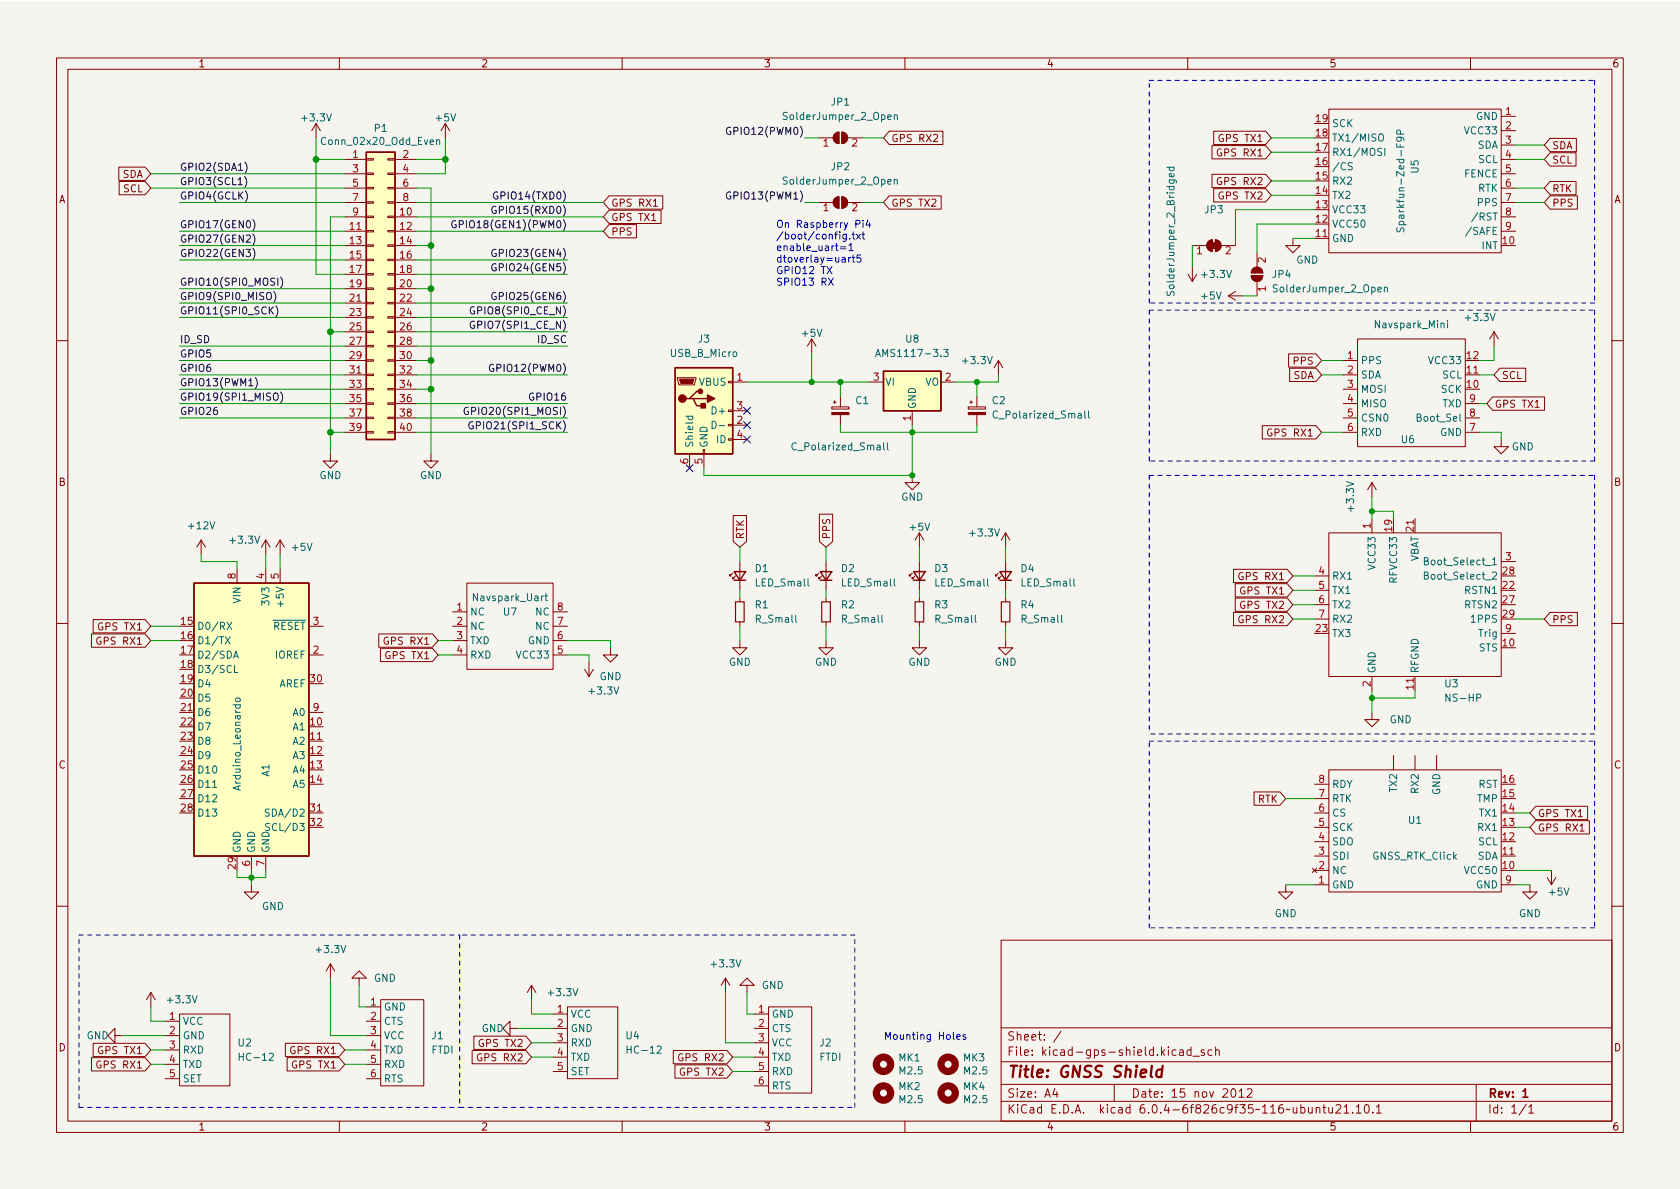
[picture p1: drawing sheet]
<svg xmlns="http://www.w3.org/2000/svg" width="297mm" height="210mm" viewBox="0 0 297 210" stroke-linecap="round" stroke-linejoin="round" font-family="sans-serif">
<path d="M0 .2h297v210.1h-297z" fill="#f5f4ef" stroke="#f5f4ef" stroke-width=".18"/>
<g fill="none" stroke="#840000" stroke-width=".18">
<path d="M10 10.2h277v190.1h-277zM12 12.2h273v186.1h-273zM60 10.2v2M110 10.2v2M160 10.2v2M210 10.2v2M234.9 19.3h30.5v25.4h-30.5zM260 10.2v2M21 29.6h4.7l1 1.1-1 1.2h-4.7zM21.1 32.1h4.6l1 1.2-1 1.1h-4.6zM55.9 21.8l-.8 1.3M55.9 21.8v2.6"/>
<path d="M55.9 21.8l.7 1.3M61 28.2h3.8M61 38.3h3.8M61 30.7h3.8M61 33.3h3.8M61 35.8h3.8M64.8 38.2h1.2v.3h-1.2zM64.8 35.7h1.2v.2h-1.2zM64.8 33.1h1.2v.3h-1.2zM64.8 30.6h1.2v.3h-1.2zM64.8 28.1h1.2v.2h-1.2zM68.6 38.2h1.2v.3h-1.2z"/>
<path d="M68.6 35.7h1.2v.2h-1.2zM68.6 33.1h1.2v.3h-1.2zM68.6 30.6h1.2v.3h-1.2zM68.6 28.1h1.2v.2h-1.2zM69.8 28.2h3.9M69.8 38.3h3.9M69.8 30.7h3.9M69.8 33.3h3.9M69.8 35.8h3.9M78.7 21.8l-.7 1.3M78.7 21.8v2.6M78.7 21.8l.8 1.3"/>
<path d="M107.7 37.2h9.2v2.3h-9.2l-1-1.2zM107.7 39.7h4.8v2.4h-4.8l-1-1.2zM107.7 34.6h9.5v2.4h-9.5l-1-1.2zM115.2 39h.8M115.5 36.5h.8M144.8 35.8h2.5M144.8 24.4h2.5M147.6 23.7l.7-.3v2a1.02 1.02 0 0 1-.9-.6 1.02 1.02 0 0 1 .2-1.1zM147.6 35.1l.7-.3v2a1.02 1.02 0 0 1-.9-.6 1.02 1.02 0 0 1 .2-1.1zM148.8 23.4a1.02 1.02 0 0 1 1.1 1 1.02 1.02 0 0 1-1.1 1zM148.8 34.8a1.02 1.02 0 0 1 1.1 1 1.02 1.02 0 0 1-1.1 1zM149.9 35.8h2.5"/>
<path d="M149.9 24.4h2.5M157.2 23.2h9.5v2.4h-9.5l-1-1.2zM157.2 34.6h9.2v2.4h-9.2l-1-1.2zM165.1 23.9l.4-.1 .3 .3-.8 .9h.8M214.3 25.7h9.5l1 1.2-1 1.2h-9.5zM214.3 30.8h9.5l1 1.2-1 1.2h-9.5zM214.6 23.2h9.2l1 1.2-1 1.2h-9.2zM214.6 33.4h9.2l1 1.1-1 1.2h-9.2zM215.9 26.4a.59 .59 0 0 0-.7 .5 .59 .59 0 0 0 .7 .6l.1-.5h-.2M215.9 31.5a.59 .59 0 0 0-.7 .5 .59 .59 0 0 0 .7 .6l.1-.5h-.2M265.4 28.2h2.6M265.4 38.3h2.6"/>
<path d="M265.4 30.7h2.6M265.4 33.3h2.6M265.4 35.8h2.6M265.4 20.6h2.6M265.4 23.1h2.6M265.4 25.6h2.6M274.1 34.6h4.8v2.4h-4.8l-1.1-1.2zM274.1 24.5h4.6v2.3h-4.6l-1.1-1.2zM274.1 32.1h4.6v2.3h-4.6l-1.1-1.1zM274.1 27h4.6v2.4h-4.6l-1.1-1.2zM61 40.9h3.8M61 43.4h3.8"/>
<path d="M61 46h3.8M61 48.5h3.8M61 51h3.8M61 53.6h3.8M61 56.1h3.8M61 58.7h3.8M64.8 58.5h1.2v.3h-1.2zM64.8 56h1.2v.3h-1.2zM64.8 53.5h1.2v.2h-1.2zM64.8 50.9h1.2v.3h-1.2zM64.8 48.4h1.2v.2h-1.2zM64.8 45.8h1.2v.3h-1.2z"/>
<path d="M64.8 43.3h1.2v.3h-1.2zM64.8 40.8h1.2v.2h-1.2zM68.6 58.5h1.2v.3h-1.2zM68.6 56h1.2v.3h-1.2zM68.6 53.5h1.2v.2h-1.2zM68.6 50.9h1.2v.3h-1.2zM68.6 48.4h1.2v.2h-1.2zM68.6 45.8h1.2v.3h-1.2zM68.6 43.3h1.2v.3h-1.2zM68.6 40.8h1.2v.2h-1.2zM69.8 40.9h3.9M69.8 43.4h3.9"/>
<path d="M69.8 46h3.9M69.8 48.5h3.9M69.8 51h3.9M69.8 53.6h3.9M69.8 56.1h3.9M69.8 58.7h3.9M143.5 59.9l-.8 1.3M143.5 59.9v2.6M143.5 59.9l.8 1.3M210.1 48.5l.7 1.3M210.8 43.4h2.6M210.8 47.2v2.6"/>
<path d="M211.6 48.5l-.8 1.3M213.7 42.7l.7-.3v2a1.02 1.02 0 0 1-1-.6 1.02 1.02 0 0 1 .3-1.1zM214.9 42.4a1.02 1.02 0 0 1 1 1 1.02 1.02 0 0 1-1 1zM215.9 43.4h2.5M217.2 52.3l1.2 .8M217.2 52.3h2.5M218.4 51.6l-1.2 .7M221.2 48.8h2.1a1.02 1.02 0 0 1-1.1 1 1.02 1.02 0 0 1-1-1zM221.5 47.5a1.02 1.02 0 0 1 1.1-.2 1.02 1.02 0 0 1 .7 1h-2.1zM222.2 44.7v2.5M222.2 49.8v2.5M228.6 42.2v1.2h1.3l-1.3 1.3-1.3-1.3h1.3"/>
<path d="M232.4 42.2h2.5M240 59.9h19.1v19.1h-19.1zM264.2 58.7l-.8 1.2M264.2 58.7v2.5M264.2 58.7l.7 1.2M265.4 40.9h2.6M10 60.2h2M61 61.2h3.8M61 63.7h3.8M61 66.3h3.8M61 68.8h3.8M61 71.4h3.8"/>
<path d="M61 73.9h3.8M61 76.4h3.8M64.8 76.3h1.2v.3h-1.2zM64.8 73.8h1.2v.2h-1.2zM64.8 71.2h1.2v.3h-1.2zM64.8 68.7h1.2v.3h-1.2zM64.8 66.2h1.2v.2h-1.2zM64.8 63.6h1.2v.3h-1.2zM64.8 61.1h1.2v.2h-1.2zM68.6 76.3h1.2v.3h-1.2zM68.6 73.8h1.2v.2h-1.2zM68.6 71.2h1.2v.3h-1.2z"/>
<path d="M68.6 68.7h1.2v.3h-1.2zM68.6 66.2h1.2v.2h-1.2zM68.6 63.6h1.2v.3h-1.2zM68.6 61.1h1.2v.2h-1.2zM69.8 61.2h3.9M69.8 63.7h3.9M69.8 66.3h3.9M69.8 68.8h3.9M69.8 71.4h3.9M69.8 73.9h3.9M69.8 76.4h3.9M119.8 66.8h3.3v.3l-.3 1h-2.8z"/>
<path d="M124.3 79.5h.3v.8h-.3zM128.8 77.6h.7v.2h-.7zM128.8 75.1h.7v.2h-.7zM128.8 72.5h.7v.3h-.7zM128.8 67.4h.7v.3h-.7zM129.5 67.6h2.6M129.5 75.2h2.6M129.5 72.6h2.6M129.5 77.7h2.6M147.1 72h3v.3h-3zM147.3 71.1h.5M147.6 70.9v.5"/>
<path d="M148.6 70.1v1.9M148.6 73.3v1.9M153.7 67.6h2.5M161.3 72.6v2.6M166.4 67.6h2.5M171.2 72h3v.3h-3zM171.4 71.1h.6M171.7 70.9v.5M172.7 70.1v1.9M172.7 73.3v1.9M176.5 63.7l-.7 1.3M176.5 63.7v2.6"/>
<path d="M176.5 63.7l.8 1.3M223.2 75.3h9.5l1 1.1-1 1.2h-9.5zM224.8 75.9a.59 .59 0 0 0-.7 .6 .59 .59 0 0 0 .7 .6l.1-.5h-.2M227.8 62.6h4.9l1 1.1-1 1.2h-4.9zM228 65.1h4.7l1 1.2-1 1.2h-4.7zM237.5 63.7h2.5M237.5 66.3h2.5M237.5 68.8h2.5M237.5 71.4h2.5M237.5 73.9h2.5M237.5 76.4h2.5M259.1 66.3h2.5"/>
<path d="M259.1 71.4h2.5M259.1 73.9h2.5M259.1 76.4h2.5M263.9 70.2h9.2v2.3h-9.2l-1-1.1zM265.2 65.1h4.6v2.4h-4.6l-1-1.2zM265.4 77.7v1.3h1.3l-1.3 1.3-1.2-1.3h1.2M271.4 72h.8M285 60.2h2M35.6 95.5l-.8 1.3M35.6 95.5v2.5M35.6 95.5l.7 1.3M47 95.5l-.8 1.3"/>
<path d="M47 95.5v2.5M47 95.5l.8 1.3M49.5 95.5l-.7 1.3M49.5 95.5v2.5M49.5 95.5l.8 1.3M58.4 80.3v1.2h1.3l-1.3 1.3-1.3-1.3h1.3M76.2 80.3v1.2h1.3l-1.3 1.3-1.3-1.3h1.3M121.9 80.3v2.5M124.5 80.3v2.5M129.6 91.2h2.4v4.6l-1.2 1-1.2-1zM130.8 99.3v5.1M144.9 90.9h2.3v4.9l-1.2 1-1.1-1z"/>
<path d="M146 99.3v5.1M161.3 84.1v1.2h1.3l-1.3 1.3-1.3-1.3h1.3M162.6 94.2v2.6M162.6 99.3v5.1M162.6 94.2l-.8 1.3M162.6 94.2l.7 1.3M177.8 94.2l-.8 1.3M177.8 94.2v2.6M177.8 99.3v5.1M177.8 94.2l.8 1.3M234.9 94.2h30.5v25.4h-30.5zM242.6 85.3l-.8 1.3"/>
<path d="M242.6 85.3v2.6M242.6 91.7v2.5M242.6 85.3l.7 1.3M250.2 91.7v2.5M265.4 99.3h2.6M10 110.2h2M16.2 112.1h9.5l1 1.2-1 1.2h-9.5zM16.5 109.6h9.2l1 1.1-1 1.2h-9.2zM17.8 112.7a.59 .59 0 0 0-.7 .6 .59 .59 0 0 0 .7 .6l.1-.5h-.3M41.9 100.6v2.5M47 100.6v2.5M49.5 100.6v2.5"/>
<path d="M54.6 115.8h2.5M54.6 110.7h2.5M67 112.1h9.5l1 1.2-1 1.2h-9.5zM67.3 114.6h9.2l1 1.2-1 1.2h-9.2zM68.6 112.7a.59 .59 0 0 0-.7 .6 .59 .59 0 0 0 .7 .6l.1-.5h-.3M80 115.8h2.5M80 110.7h2.5M80 108.2h2.5M80 113.3h2.5M82.5 103.1h15.3v15.3h-15.3zM97.8 115.8h2.5M97.8 110.7h2.5"/>
<path d="M97.8 108.2h2.5M97.8 113.3h2.5M103.4 118.4l.7 1.2M104.1 117.1v2.5M104.9 118.4l-.8 1.2M107.9 114.5v1.3h1.3l-1.3 1.3-1.2-1.3h1.2M129.5 101.3l-.5 .5v-.2v.2h.3M130 101.8l-.5 .6v-.3v.3h.3M130.8 113.3v1.2h1.3l-1.3 1.3-1.3-1.3h1.3M130.8 105.7v.7M130.8 110v.7M144.8 101.3l-.5 .5v-.2v.2h.2"/>
<path d="M145.3 101.8l-.5 .6v-.3v.3h.2M146 113.3v1.2h1.3l-1.3 1.3-1.2-1.3h1.2M146 105.7v.7M146 110v.7M161.3 101.3l-.5 .5v-.2v.2h.2M161.8 101.8l-.5 .6v-.3v.3h.2M162.6 113.3v1.2h1.2l-1.2 1.3-1.3-1.3h1.3M162.6 105.7v.7M162.6 110v.7M176.5 101.3l-.5 .5v-.2v.2h.3M177 101.8l-.5 .6v-.3v.3h.3M177.8 113.3v1.2h1.3l-1.3 1.3-1.3-1.3h1.3"/>
<path d="M177.8 105.7v.7M177.8 110v.7M218.1 100.7h9.5l1 1.1-1 1.2h-9.5zM218.1 108.3h9.5l1 1.2-1 1.1h-9.5zM218.4 103.2h9.2l1 1.2-1 1.2h-9.2zM218.4 105.8h9.2l1 1.1-1 1.2h-9.2zM219.8 101.3a.59 .59 0 0 0-.8 .6 .59 .59 0 0 0 .8 .6v-.5h-.2M219.8 108.9a.59 .59 0 0 0-.8 .6 .59 .59 0 0 0 .8 .6v-.5h-.2M232.4 101.8h2.5M232.4 104.4h2.5M232.4 106.9h2.5M232.4 109.5h2.5"/>
<path d="M242.6 119.6v2.6M250.2 119.6v2.6M265.4 112h2.6M274.1 108.3h4.8v2.3h-4.8l-1.1-1.1zM285 110.2h2M31.7 126h2.6M54.6 131.1h2.5M54.6 126h2.5M232.4 138.7h2.5M234.9 136.1h30.5v21.6h-30.5zM242.6 126v1.2h1.2l-1.2 1.3-1.3-1.3h1.3M246.4 133.6v2.5"/>
<path d="M250.2 133.6v2.5M254 133.6v2.5M44.4 156.5v1.2h1.3l-1.3 1.3-1.2-1.3h1.2M44.4 151.4v2.5M47 151.4v2.5M54.6 143.8h2.5M221.7 140h4.6l1 1.2-1 1.2h-4.6zM227.3 156.5v1.2h1.3l-1.3 1.3-1.2-1.3h1.2M232 153.5l.8 .8M232.4 156.5h2.5M232.4 151.4h2.5M232.4 153.9h2.5"/>
<path d="M232.4 148.8h2.5M232.4 146.3h2.5M232.4 143.8h2.5M232.4 141.2h2.5M232.8 153.5l-.8 .8M265.4 156.5h2.6M265.4 151.4h2.6M270.5 156.5v1.2h1.3l-1.3 1.3-1.3-1.3h1.3M271.5 145.1h9.5v2.4h-9.5l-1-1.2zM271.5 142.6h9.2v2.3h-9.2l-1-1.1zM273.6 155.2l.7 1.3M274.3 153.9v2.6"/>
<path d="M275.1 155.2l-.8 1.3M279.1 144.4h.7M279.4 147h.7M10 160.2h2M26.7 175.5l-.8 1.3M26.7 175.5v2.5M26.7 175.5l.7 1.3M31.7 179.3h8.9v12.7h-8.9zM58.4 170.4l-.7 1.3M58.4 170.4v2.6M58.4 170.4l.8 1.3M63.5 173h1.3l-1.3-1.3-1.3 1.3h1.3v1.2"/>
<path d="M64.8 178h2.5M67.3 176.8h7.6v15.2h-7.6zM94 174.2l-.8 1.3M94 174.2v2.6M94 174.2l.7 1.3M97.8 179.3h2.5M100.3 178h8.9v12.7h-8.9zM128.3 173l-.8 1.2M128.3 173v2.5M128.3 173l.7 1.2M132.1 174.2h1.2l-1.2-1.2-1.3 1.2h1.3v1.3M133.3 179.3h2.6"/>
<path d="M135.9 178h7.6v15.3h-7.6zM177 166.3h108v32h-108zM285 160.2h2M16.2 187h9.5l1 1.2-1 1.2h-9.5zM16.5 184.5h9.2l1 1.2-1 1.1h-9.2zM17.8 187.7a.59 .59 0 0 0-.7 .5 .59 .59 0 0 0 .7 .6l.1-.5h-.3M20.3 183.1v-1.2l-1.3 1.2 1.3 1.3v-1.3h1.3M29.2 180.6h2.5M29.2 183.1h2.5M29.2 185.7h2.5M29.2 188.2h2.5M29.2 190.7h2.5"/>
<path d="M50.5 184.5h9.4l1.1 1.2-1.1 1.1h-9.4zM50.8 187h9.1l1.1 1.2-1.1 1.2h-9.1zM52.1 185.1a.59 .59 0 0 0-.7 .6 .59 .59 0 0 0 .7 .6l.1-.5h-.3M60 198.3v2M64.8 180.6h2.5M64.8 183.1h2.5M64.8 185.7h2.5M64.8 188.2h2.5M64.8 190.7h2.5M83.5 185.8h9.5l1 1.1-1 1.2h-9.5zM83.8 183.2h9.2l1 1.2-1 1.2h-9.2zM85.1 186.4a.59 .59 0 0 0-.7 .6 .59 .59 0 0 0 .7 .5l.1-.4h-.2"/>
<path d="M90.2 181.9v-1.3l-1.3 1.3 1.3 1.2v-1.2h1.2M97.8 181.9h2.5M97.8 184.4h2.5M97.8 186.9h2.5M97.8 189.5h2.5M110 198.3v2M119 185.8h9.5l1 1.1-1 1.2h-9.5zM119.3 188.3h9.2l1 1.2-1 1.2h-9.2zM120.7 186.4a.59 .59 0 0 0-.7 .6 .59 .59 0 0 0 .7 .5l.1-.4h-.3M133.3 181.9h2.6M133.3 184.4h2.6M133.3 186.9h2.6"/>
<path d="M133.3 189.5h2.6M133.3 192h2.6M160 198.3v2M177 194.8h108M177 191.8h108M177 187.8h108M177 181.8h108M186.5 192.5l-.4 1h1M186.9 193v1M187.6 182.4l-1.3 1.9M197 191.8v3M208.6 185.7h.5l.1 .9"/>
<path d="M209.2 186l-.5 .1a.29 .29 0 0 0-.2 .2 .29 .29 0 0 0 .2 .3h.5M210 198.3v2M210.6 185.7l-.5-.1-.2 .3v.4l.1 .3h.6M210.6 185.1v1.5M210.9 186.8h1.2M212.9 185.7l-.3-.1-.2 .2v.3l.5 .1v.4h-.5M214.3 185.7l-.4-.1-.3 .3v.4l.1 .3h.6M214.9 185.8l.2-.2 .4 .1 .1 .9M214.9 185.1v1.5M217.8 192.7l.2-.2a.81 .81 0 0 1 .6 .7 .81 .81 0 0 1-.3 .8h-.2a.81 .81 0 0 1-.3-1.3zM219.1 193l.4-.5v1.5M219.1 194h.8"/>
<path d="M220.5 192.7l.6-.2 .2 .2 .1 .3-1 1h1M232.7 196l.2-.2 .4 .1 .1 .9M232.7 195.8v1M233.9 195.8h.5M234.1 195.3v1.3l.3 .2M234.9 195.8l.1 1h.4l.2-.1M235.6 195.8v1M236.2 195.5l.6-.2 .2 .2 .1 .3-1 1h1M237.6 195.8l.5-.5v1.5M237.6 196.8h.9M239.1 196.7v.1M239.8 195.8l.4-.5v1.5"/>
<path d="M239.8 196.8h.8M241.4 195.4l.2-.1a.81 .81 0 0 1 .6 .7 .81 .81 0 0 1-.3 .8h-.2a.81 .81 0 0 1-.6-.6 .81 .81 0 0 1 .3-.8zM242.7 196.7v.1M243.4 195.8l.4-.5v1.5M243.4 196.8h.8M260 198.3v2M261 191.8v6.5M269.9 195.3l-1.3 1.9M270.3 195.8l.4-.5v1.5M270.3 196.8h.9"/>
</g>
<path d="M269.3 193l.4-.5v1.5M269.3 194h.8" fill="none" stroke="#840000" stroke-width=".3"/>
<path d="M203.7 188.5l-.2 1.7 .2 .3M205.5 189.2a.66 .66 0 0 0-1 .3l-.1 .6 .2 .3 .2 .1 .5-.1M205.6 188.5l-.3 2" fill="none" stroke="#840000" stroke-width=".4"/>
<g fill="#ffffc2" stroke="#ffffc2" stroke-width=".18">
<path d="M64.8 26.9h5v50.8h-5z"/>
<path d="M156.2 65.7h10.2v6.9h-10.2z"/>
<path d="M119.4 65h10.1v15.3h-10.1z"/>
<path d="M34.3 103.1h20.3v48.3h-20.3z"/>
</g>
<g fill="none" stroke="#840000" stroke-width=".25">
<path d="M64.8 26.9h5v50.8h-5zM119.4 65h10.1v15.3h-10.1zM121.9 70.5h.7l.6 1.2h1.3M122.6 70.5h2.5M123.8 69.2h-.6l-1.3 1.3h-.6M156.2 65.7h10.2v6.9h-10.2zM34.3 103.1h20.3v48.3h-20.3zM129.8 101.1h2l-1 1.5zM129.8 102.6h2M145 101.1h2.1l-1.1 1.5zM145 102.6h2.1M161.5 101.1h2.1l-1 1.5z"/>
<path d="M161.5 102.6h2.1M176.8 101.1h2l-1 1.5zM176.8 102.6h2"/>
</g>
<g fill="none" stroke="#006464" stroke-width=".18">
<path d="M77.2 24.8l.2-.1 .3 .1v.8M77.2 24.7v.9M158.1 20.4l.2-.1 .3 .1 .1 .7M158.1 31.8l.2-.1 .3 .1 .1 .8M158.1 20.3v.8M158.1 31.7v.9M206.3 29.6h1.3M206.8 29.6l-.1 .3 .3 .3 .5-.1v-.5M207.5 30.7l.1 .4-.2 .2-.6-.1v-.5h.2l.2 .6M239.1 28.8h-.5l-.2 .1v.3l.6 .3 .1 .3-.2 .2h-.5M243.8 23.9l.3-.2a.43 .43 0 0 1 .5 .4v.4a.42 .42 0 0 1-.4 .5 .42 .42 0 0 1-.4-.5zM244.8 26.2v1.3"/>
<path d="M247.5 24.3l.2 .2v.4l-.2 .1-.5-.1v-.4l.1-.2a.84 .84 0 0 1 1.1 .3v.3M247.6 23.7v-.6l-.2-.1h-.3l-.1 .7h1.2M261.3 37.6l-1.1 1.6M206.4 51.5l-.1 .5 .1 .2h.4l.2-.5 .3-.2 .3 .3-.1 .5M244.8 50.9l.1-.1h.3l.1 .8M244.8 50.8v.8M247 40.3v.5l.2 .2 .3-.1 .2-.6h.4l.1 .2v.5M255.9 56.7v.1M255.9 57.1v.9M121.2 73.6h1.3M121.7 73.6l-.1 .4 .3 .2 .5-.1v-.5M125.9 74.5a.64 .64 0 0 1 .7 .6 .64 .64 0 0 1-.7 .7z"/>
<path d="M127.2 75.3h.9M140.8 78.4a.6 .6 0 0 0-.8 .4 .6 .6 0 0 0 .6 .8l.2-.2M154.8 63.1l.4-1.3 .5 1.3M154.9 62.7h.6M156.2 78.3v1.1l.2 .2M156.9 78.3v1.1l.2 .2M166.9 61.8h.7l-.4 .5 .4 .1v.5l-.2 .2-.5-.2M176.4 72.8a.6 .6 0 0 0-.9 .4 .6 .6 0 0 0 .6 .7l.3-.1M191.8 72.7v1.1l.2 .1M192.5 72.7v1.1l.1 .1M251.8 99.2h.6l.1-.2-.1-.3-.6-.1v1.3h.5l.2-.1 .1-.3-.3-.3M263.9 99.9h.7"/>
<path d="M39.8 112.6l.9 1.3M40.1 110l.9 1.3M40.7 112.6l-.9 1.3M41 110l-.9 1.3M41.3 116.4l.4-1.3 .4 1.3M41.4 116h.6M41.5 117.7v1.2h.6M96.3 105.4h.5M96.5 105v1.1l.3 .1M251.8 101.8l.6-.1 .1-.2-.1-.2-.6-.1v1.2h.5l.2-.1 .1-.3-.3-.2M37.6 139.3h.7M41.8 123.5h.6l.1 .2-.1 .3-.2 .1-.4-.1-.2-.2z"/>
<path d="M47.6 143.1h-.5l-.1 .1v.3l.5 .3 .1 .3-.2 .2h-.5M47.7 145.7l-.5-.1-.2 .1v.4l.6 .2 .1 .3-.3 .3-.4-.1"/>
</g>
<path d="M130 106.4h1.6v3.6h-1.6zM145.3 106.4h1.5v3.6h-1.5zM161.8 106.4h1.5v3.6h-1.5zM177 106.4h1.6v3.6h-1.6z" fill="none" stroke="#840000" stroke-width=".2"/>
<g fill="none" stroke="#840000" stroke-width="1.3">
<circle cx="156.2" cy="188.2" r="1.27"/>
<circle cx="156.2" cy="193.3" r="1.27"/>
<circle cx="167.6" cy="188.2" r="1.27"/>
<circle cx="167.6" cy="193.3" r="1.27"/>
</g>
<g fill="#840000" stroke="#840000" stroke-width=".18">
<path d="M147.6 23.7l.7-.3v2a1.02 1.02 0 0 1-.9-.6 1.02 1.02 0 0 1 .2-1.1z"/>
<path d="M148.8 23.4a1.02 1.02 0 0 1 1.1 1 1.02 1.02 0 0 1-1.1 1z"/>
<path d="M221.2 48.8h2.1a1.02 1.02 0 0 1-1.1 1 1.02 1.02 0 0 1-1-1z"/>
<path d="M221.5 47.5a1.02 1.02 0 0 1 1.1-.2 1.02 1.02 0 0 1 .7 1h-2.1z"/>
<path d="M147.6 35.1l.7-.3v2a1.02 1.02 0 0 1-.9-.6 1.02 1.02 0 0 1 .2-1.1z"/>
<path d="M148.8 34.8a1.02 1.02 0 0 1 1.1 1 1.02 1.02 0 0 1-1.1 1z"/>
<path d="M171.2 72.9h3v.4h-3z"/>
<path d="M147.1 72.9h3v.4h-3z"/>
<path d="M120.1 67.1h2.6l-.3 .7h-2z"/>
<path d="M214.1 42.9h1v1h-1z"/>
<path d="M213.7 42.7l.7-.3v2a1.02 1.02 0 0 1-1-.6 1.02 1.02 0 0 1 .3-1.1z"/>
<path d="M214.9 42.4a1.02 1.02 0 0 1 1 1 1.02 1.02 0 0 1-1 1z"/>
</g>
<g fill="#840000" stroke="#840000" stroke-width=".25">
<path d="M125.1 69.8l1.3 .7-1.3 .6z"/>
<path d="M124 71.4h.7v.7h-.7z"/>
<circle cx="120.6" cy="70.5" r=".63"/>
<circle cx="123.8" cy="69.2" r=".38"/>
</g>
<g fill="none" stroke="#0f0f0f" stroke-width=".18">
<path d="M43.3 31.2a1.46 1.46 0 0 1 0 2M43.3 28.7a1.46 1.46 0 0 1 0 1.9M43.4 33.8a1.46 1.46 0 0 1 0 1.9M44.7 38.8a1.46 1.46 0 0 1 0 2M80.6 39.1a.59 .59 0 0 0-.7 .6 .59 .59 0 0 0 .7 .5l.1-.5h-.3M87.7 36.5a.59 .59 0 0 0-.8 .6 .59 .59 0 0 0 .8 .6v-.5h-.2M88 34a.59 .59 0 0 0-.8 .6 .59 .59 0 0 0 .8 .5v-.4h-.2M129.2 34a.59 .59 0 0 0-.8 .6 .59 .59 0 0 0 .8 .5v-.4h-.2M129.2 22.6a.59 .59 0 0 0-.8 .5 .59 .59 0 0 0 .8 .6v-.5h-.2M44.7 41.4a1.46 1.46 0 0 1 0 1.9M44.7 43.9a1.46 1.46 0 0 1 0 2M47.8 54.8l.5 .7"/>
<path d="M48.3 54.3l-.7 .7M48.4 51.5a1.46 1.46 0 0 1 0 2M48.8 54.1a1.46 1.46 0 0 1 0 1.9M49.6 49a1.46 1.46 0 0 1 0 1.9M83.9 54.3a.59 .59 0 0 0-.8 .6 .59 .59 0 0 0 .8 .6v-.5h-.2M83.9 56.9a.59 .59 0 0 0-.8 .5 .59 .59 0 0 0 .8 .6v-.5h-.2M87.7 44.2a.59 .59 0 0 0-.8 .5 .59 .59 0 0 0 .8 .6v-.5h-.2M87.7 46.7a.59 .59 0 0 0-.8 .6 .59 .59 0 0 0 .8 .5v-.4h-.2M87.7 51.8a.59 .59 0 0 0-.8 .6 .59 .59 0 0 0 .8 .5v-.5h-.2M45.1 66.8a1.46 1.46 0 0 1 0 1.9M48.5 69.6l.1-.1a.43 .43 0 0 1 .6 .4v.4a.42 .42 0 0 1-.4 .5 .42 .42 0 0 1-.5-.5v-.4zM49.6 69.3a1.46 1.46 0 0 1 0 2"/>
<path d="M82.8 72.1a.59 .59 0 0 0-.8 .6 .59 .59 0 0 0 .8 .5v-.4h-.2M83.6 74.6a.59 .59 0 0 0-.7 .6 .59 .59 0 0 0 .7 .6l.1-.5h-.3M87.3 64.5a.59 .59 0 0 0-.8 .6 .59 .59 0 0 0 .8 .5v-.5h-.2"/>
</g>
<g fill="none" stroke="#0000c2" stroke-width=".18">
<path d="M151.3 39.6h.6l.2-.2-.1-.3-.7-.1v1.2M152.6 39v.1M152.6 39.4v.8M153.4 38.9l-.3 .9h.8M153.7 39.4v.8M146.2 47.1l.9 1.3M146.5 49.2l.8 1.2M147.1 47.1l-.9 1.3M147.3 49.2l-.8 1.2M148.6 43.6h1M148.6 44h1M149.6 41.4v1.1l-.2 .2-.3-.1"/>
<path d="M149.6 41.5l-.3-.1-.3 .3 .2 .5h.4M150.1 45.5v.9M150.1 43.4l.4-.4v1.3M150.1 44.3h.7M150.2 42.1v.2M150.4 45.5l-.3 .3M150.7 41.4h.4M150.7 45.5h.4M150.8 41v1.1l.3 .2M150.8 45.1v1.1l.3 .2M151.4 41.4l.7 .9M152.1 41.4l-.7 .9"/>
<path d="M152.2 45.1h-.6l-.1 .6 .2-.1h.4l.1 .2v.4l-.2 .2-.5-.2M152.4 41.4h.5M152.6 41v1.1l.3 .2M169.2 183.4l.6-.1-.1-.3h-.4l-.1 .1v.6h.5M170.7 183h-.3l-.1 .1v.2l.4 .1v.3h-.4"/>
</g>
<g fill="none" stroke="#0000c2" stroke-width=".18" stroke-dasharray=".8 .8">
<path d="M203.2 14.2h78.7M281.9 14.2v39.4M203.2 53.6v-39.4M203.2 54.9v26.6M203.2 54.9h78.7M281.9 54.9v26.6M281.9 53.6h-78.7M203.2 84.1h78.7M203.2 84.1v45.7M281.9 84.1v45.7M281.9 81.5h-78.7M203.2 131.1h78.7"/>
<path d="M281.9 131.1v33M281.9 129.8h-78.7M14 165.3h67.3M81.3 165.3v30.5M151.1 165.3h-69.8M203.2 164.1v-33M281.9 164.1h-78.7M14 195.8v-30.5M14 195.8h67.3M81.3 195.8h69.8M151.1 195.8v-30.5"/>
</g>
<g fill="none" stroke="#009600" stroke-width=".18">
<path d="M26.7 33.3h34.3M26.7 30.7h34.3M31.7 35.8h29.3M55.9 28.2h5.1M55.9 24.4v24.1h5.1M61 38.3h-2.6v42M73.7 35.8h33M73.7 33.3h2.5v47M73.7 28.2h5M73.7 38.3h33M78.7 24.4v6.3h-5M142.2 35.8h2.6"/>
<path d="M142.2 24.4h2.6M152.4 35.8h3.8M152.4 24.4h3.8M224.8 32h7.6M224.8 26.9h7.6M224.8 24.4h7.6M224.8 34.5h7.6M232.4 39.6h-10.2v5.1M232.4 37.1h-14v6.3M268 35.8h5M268 33.3h5M268 28.2h5"/>
<path d="M268 25.6h5M31.7 46h29.3M31.7 51h29.3M31.7 43.4h29.3M31.7 40.9h29.3M31.7 53.6h29.3M31.7 56.1h29.3M58.4 58.7h2.6M73.7 46h26.6M73.7 58.7h26.6M73.7 48.5h26.6M73.7 51h2.5"/>
<path d="M73.7 43.4h2.5M73.7 40.9h33M73.7 53.6h26.6M73.7 56.1h26.6M210.8 43.4v3.8M219.7 52.3h2.5M228.6 42.2h3.8M31.7 63.7h29.3M31.7 66.3h29.3M31.7 71.4h29.3M31.7 73.9h29.3M31.7 61.2h29.3"/>
<path d="M31.7 68.8h29.3M58.4 76.4h2.6M73.7 63.7h2.5M73.7 66.3h26.6M73.7 71.4h26.6M73.7 76.4h26.6M73.7 73.9h26.6M73.7 61.2h26.6M73.7 68.8h2.5M132.1 67.6h21.6M143.5 62.5v5.1M148.6 75.2v1.2h24.1v-1.2"/>
<path d="M148.6 67.6v2.5M161.3 75.2v8.9h-36.8v-1.3M172.7 67.6v2.5M176.5 66.3v1.3h-7.6M233.7 63.7h3.8M233.7 66.3h3.8M233.7 76.4h3.8M261.6 66.3h2.6M261.6 76.4h3.8v1.3M261.6 71.4h1.3M264.2 61.2v2.5h-2.6M35.6 98v1.3h6.3v1.3"/>
<path d="M47 98v2.6M49.5 98v2.6M130.8 96.8v2.5M146 96.8v2.5M162.6 96.8v2.5M177.8 96.8v2.5M242.6 90.4h3.8v1.3M242.6 87.9v3.8M26.7 113.3h5M26.7 110.7h5M77.5 115.8h2.5M77.5 113.3h2.5"/>
<path d="M100.3 115.8h3.8v1.3M100.3 113.3h7.6v1.2M130.8 104.4v1.3M130.8 110.7v2.6M146 104.4v1.3M146 110.7v2.6M162.6 104.4v1.3M162.6 110.7v2.6M177.8 104.4v1.3M177.8 110.7v2.6M228.6 109.5h3.8M228.6 101.8h3.8"/>
<path d="M228.6 104.4h3.8M228.6 106.9h3.8M268 109.5h5M242.6 122.2v3.8M250.2 122.2v1.2h-7.6M41.9 153.9v1.3h5.1v-1.3M44.4 153.9v2.6M227.3 156.5h5.1M227.3 141.2h5.1M268 143.8h2.5M268 156.5h2.5M268 153.9h6.3"/>
<path d="M268 146.3h2.5M26.7 178v2.6h2.5M58.4 173v10.1h6.4M63.5 174.2v3.8h1.3M94 176.8v2.5h3.8M128.3 175.5v8.9h5M132.1 175.5v3.8h1.2M21.6 183.1h7.6M26.7 188.2h2.5M26.7 185.7h2.5M61 188.2h3.8M61 185.7h3.8"/>
<path d="M91.4 181.9h6.4M94 184.4h3.8M94 186.9h3.8M129.5 186.9h3.8M129.5 189.5h3.8"/>
</g>
<path d="M131.5 77.1l1.2 1.2M131.5 74.6l1.2 1.2M131.5 72l1.2 1.2M132.7 77.1l-1.2 1.2M132.7 74.6l-1.2 1.2M132.7 72l-1.2 1.2M121.3 82.2l1.2 1.2M122.5 82.2l-1.2 1.2" fill="none" stroke="#000084" stroke-width=".18"/>
<g fill="#009600" stroke="#009600" stroke-width=".18">
<circle cx="76.2" cy="43.4" r=".51"/>
<circle cx="78.7" cy="28.2" r=".51"/>
<circle cx="58.4" cy="58.7" r=".51"/>
<circle cx="76.2" cy="51" r=".51"/>
<circle cx="55.9" cy="28.2" r=".51"/>
<circle cx="76.2" cy="63.7" r=".51"/>
<circle cx="76.2" cy="68.8" r=".51"/>
<circle cx="58.4" cy="76.4" r=".51"/>
<circle cx="44.4" cy="155.2" r=".46"/>
<circle cx="242.6" cy="123.4" r=".46"/>
<circle cx="143.5" cy="67.6" r=".46"/>
<circle cx="148.6" cy="67.6" r=".46"/>
<circle cx="161.3" cy="84.1" r=".46"/>
<circle cx="161.3" cy="76.4" r=".46"/>
<circle cx="172.7" cy="67.6" r=".46"/>
<circle cx="242.6" cy="90.4" r=".46"/>
</g>
<text font-size="2.8" fill="#840000" x="178" y="190.6">Title: GNSS Shield</text>
<g font-size="2.1" fill="#840000">
<text x="178" y="184">Sheet: /</text>
<text x="178" y="186.7">File: kicad-gps-shield.kicad_sch</text>
<text x="178" y="196.9">KiCad E.D.A. kicad 6.0.4-6f826c9f35~116~ubuntu21.10.1</text>
<text x="178" y="194.1">Size: A4</text>
<text x="200" y="194.1">Date: 15 nov 2012</text>
<text x="263" y="194.1">Rev: 1</text>
<text x="263" y="196.9">Id: 1/1</text>
</g>
<g font-size="1.8" fill="#840000">
<text x="35" y="11.9">1</text>
<text x="85" y="11.9">2</text>
<text x="135" y="11.9">3</text>
<text x="185" y="11.9">4</text>
<text x="235" y="11.9">5</text>
<text x="285" y="11.9">6</text>
<text x="157.5" y="25.1">GPS RX2</text>
<text x="215.8" y="27.6">GPS RX1</text>
<text x="216" y="25.1">GPS TX1</text>
<text x="274.4" y="26.4">SDA</text>
<text x="274.4" y="28.9">SCL</text>
<text x="10.3" y="35.9">A</text>
<text x="21.6" y="31.5">SDA</text>
<text x="21.8" y="34">SCL</text>
<text x="215.8" y="32.7">GPS RX2</text>
<text x="216" y="35.3">GPS TX2</text>
<text x="274.4" y="34">RTK</text>
<text x="285.3" y="35.9">A</text>
<text x="108" y="39.1">GPS TX1</text>
<text x="108" y="41.6">PPS</text>
<text x="108" y="36.5">GPS RX1</text>
<text x="157.5" y="36.5">GPS TX2</text>
<text x="274.4" y="36.5">PPS</text>
<text x="228.8" y="64.5">PPS</text>
<text x="228.6" y="67">SDA</text>
<text x="265.5" y="67">SCL</text>
<text x="224.7" y="77.2">GPS RX1</text>
<text x="264.2" y="72.1">GPS TX1</text>
<text x="10.3" y="85.9">B</text>
<text x="285.3" y="85.9">B</text>
<text x="131.5" y="95.4" transform="rotate(-90 131.5 95.4)">RTK</text>
<text x="146.8" y="95.4" transform="rotate(-90 146.8 95.4)">PPS</text>
<text x="219.6" y="102.6">GPS RX1</text>
<text x="219.8" y="105.1">GPS TX1</text>
<text x="219.8" y="107.7">GPS TX2</text>
<text x="17.9" y="111.5">GPS TX1</text>
<text x="219.6" y="110.2">GPS RX2</text>
<text x="274.4" y="110.2">PPS</text>
<text x="17.7" y="114">GPS RX1</text>
<text x="68.5" y="114">GPS RX1</text>
<text x="68.7" y="116.5">GPS TX1</text>
<text x="10.3" y="135.9">C</text>
<text x="285.3" y="135.9">C</text>
<text x="222.4" y="141.9">RTK</text>
<text x="271.8" y="147">GPS RX1</text>
<text x="271.8" y="144.5">GPS TX1</text>
<text x="10.3" y="185.9">D</text>
<text x="85.2" y="185.1">GPS TX2</text>
<text x="285.3" y="185.9">D</text>
<text x="17.7" y="188.9">GPS RX1</text>
<text x="17.9" y="186.4">GPS TX1</text>
<text x="52" y="186.4">GPS RX1</text>
<text x="52.2" y="188.9">GPS TX1</text>
<text x="85" y="187.7">GPS RX2</text>
<text x="120.5" y="187.7">GPS RX2</text>
<text x="120.7" y="190.2">GPS TX2</text>
<text x="35" y="199.9">1</text>
<text x="85" y="199.9">2</text>
<text x="135" y="199.9">3</text>
<text x="185" y="199.9">4</text>
<text x="235" y="199.9">5</text>
<text x="285" y="199.9">6</text>
</g>
<g font-size="1.8" fill="#006464">
<text x="53.5" y="21.5">+3.3V</text>
<text x="66.2" y="23.3">P1</text>
<text x="77.1" y="21.5">+5V</text>
<text x="138.9" y="21.2">SolderJumper_2_Open</text>
<text x="147" y="18.7">JP1</text>
<text x="235.5" y="22.5">SCK</text>
<text x="259.2" y="23.7">VCC33</text>
<text x="261" y="21.2">GND</text>
<text x="57.2" y="25.6">Conn_02x20_Odd_Even</text>
<text x="235.5" y="27.6">RX1/MOSI</text>
<text x="235.5" y="25">TX1/MISO</text>
<text x="261.2" y="26.3">SDA</text>
<text x="261.4" y="28.8">SCL</text>
<text x="138.9" y="32.6">SolderJumper_2_Open</text>
<text x="147" y="30.1">JP2</text>
<text x="235.5" y="35.2">TX2</text>
<text x="235.5" y="32.6">RX2</text>
<text x="235.5" y="30.1">/CS</text>
<text x="250.8" y="30.6" transform="rotate(-90 250.8 30.6)">U5</text>
<text x="258.9" y="31.4">FENCE</text>
<text x="261.3" y="33.9">RTK</text>
<text x="213.1" y="37.7">JP3</text>
<text x="235.5" y="40.3">VCC50</text>
<text x="235.5" y="37.7">VCC33</text>
<text x="248.3" y="39.6" transform="rotate(-90 248.3 39.6)">Sparkfun-Zed-F9P</text>
<text x="259.7" y="41.5">/SAFE</text>
<text x="260.9" y="39">/RST</text>
<text x="261.4" y="36.4">PPS</text>
<text x="229.2" y="46.6">GND</text>
<text x="235.5" y="42.8">GND</text>
<text x="262.1" y="44.1">INT</text>
<text x="207.6" y="51.7" transform="rotate(-90 207.6 51.7)">SolderJumper_2_Bridged</text>
<text x="212.5" y="53">+5V</text>
<text x="212.7" y="49.1">+3.3V</text>
<text x="225" y="49.1">JP4</text>
<text x="225.6" y="51.7">SolderJumper_2_Open</text>
<text x="141.9" y="59.6">+5V</text>
<text x="243.3" y="58">Navspark_Mini</text>
<text x="259.3" y="56.8">+3.3V</text>
<text x="118.6" y="63.1">USB_B_Micro</text>
<text x="123.5" y="60.6">J3</text>
<text x="155.8" y="63.1">AMS1117-3.3</text>
<text x="160.2" y="60.6">U8</text>
<text x="170.4" y="64.4">+3.3V</text>
<text x="240.5" y="64.4">PPS</text>
<text x="252.9" y="64.4">VCC33</text>
<text x="123.6" y="68.2">VBUS</text>
<text x="151.3" y="71.5">C1</text>
<text x="156.5" y="68.2">VI</text>
<text x="163.6" y="68.2">VO</text>
<text x="175.4" y="71.5">C2</text>
<text x="240.5" y="66.9">SDA</text>
<text x="240.5" y="69.5">MOSI</text>
<text x="254.8" y="69.5">SCK</text>
<text x="255" y="66.9">SCL</text>
<text x="126.2" y="73.3">D+</text>
<text x="161.9" y="72.4" transform="rotate(-90 161.9 72.4)">GND</text>
<text x="176.2" y="74">C_Polarized_Small</text>
<text x="240.5" y="72">MISO</text>
<text x="240.5" y="74.5">CSN0</text>
<text x="240.5" y="77.1">RXD</text>
<text x="250.9" y="74.5">Boot_Sel</text>
<text x="254.6" y="77.1">GND</text>
<text x="255" y="72">TXD</text>
<text x="122.6" y="79.2" transform="rotate(-90 122.6 79.2)">Shield</text>
<text x="125.1" y="79.2" transform="rotate(-90 125.1 79.2)">GND</text>
<text x="126.8" y="78.4">ID</text>
<text x="140.6" y="79.6">C_Polarized_Small</text>
<text x="247.8" y="78.4">U6</text>
<text x="267.3" y="79.6">GND</text>
<text x="56.5" y="84.7">GND</text>
<text x="74.2" y="84.7">GND</text>
<text x="159.3" y="88.5">GND</text>
<text x="33.5" y="93.6">+12V</text>
<text x="161" y="93.8">+5V</text>
<text x="171.7" y="94.9">+3.3V</text>
<text x="239.4" y="90.2" transform="rotate(-90 239.4 90.2)">+3.3V</text>
<text x="40.8" y="96.1">+3.3V</text>
<text x="51.7" y="97.4">+5V</text>
<text x="133.5" y="101.1">D1</text>
<text x="148.8" y="101.1">D2</text>
<text x="165.3" y="101.1">D3</text>
<text x="180.5" y="101.1">D4</text>
<text x="243.2" y="100.4" transform="rotate(-90 243.2 100.4)">VCC33</text>
<text x="250.8" y="99.6" transform="rotate(-90 250.8 99.6)">VBAT</text>
<text x="252.7" y="99.9">Boot_Select_1</text>
<text x="42.5" y="106.6" transform="rotate(-90 42.5 106.6)">VIN</text>
<text x="47.6" y="106.8" transform="rotate(-90 47.6 106.8)">3V3</text>
<text x="50.2" y="106.8" transform="rotate(-90 50.2 106.8)">+5V</text>
<text x="83.9" y="106.3">Navspark_Uart</text>
<text x="133.5" y="107.6">R1</text>
<text x="133.7" y="103.7">LED_Small</text>
<text x="148.8" y="107.6">R2</text>
<text x="148.9" y="103.7">LED_Small</text>
<text x="165.3" y="107.6">R3</text>
<text x="165.5" y="103.7">LED_Small</text>
<text x="180.5" y="107.6">R4</text>
<text x="180.7" y="103.7">LED_Small</text>
<text x="235.5" y="102.5">RX1</text>
<text x="235.5" y="105">TX1</text>
<text x="235.5" y="107.6">TX2</text>
<text x="247" y="102.8" transform="rotate(-90 247 102.8)">RFVCC33</text>
<text x="252.7" y="102.5">Boot_Select_2</text>
<text x="259.1" y="105">RSTN1</text>
<text x="259.1" y="107.6">RTSN2</text>
<text x="34.8" y="111.4">D0/RX</text>
<text x="34.8" y="113.9">D1/TX</text>
<text x="46.8" y="111.4">~{RESET}</text>
<text x="83.1" y="108.8">NC</text>
<text x="83.1" y="111.4">NC</text>
<text x="83.1" y="113.9">TXD</text>
<text x="89" y="108.8">U7</text>
<text x="93.4" y="113.9">GND</text>
<text x="94.7" y="111.4">NC</text>
<text x="94.7" y="108.8">NC</text>
<text x="133.7" y="110.1">R_Small</text>
<text x="149" y="110.1">R_Small</text>
<text x="165.5" y="110.1">R_Small</text>
<text x="180.7" y="110.1">R_Small</text>
<text x="235.5" y="112.6">TX3</text>
<text x="235.5" y="110.1">RX2</text>
<text x="260.4" y="110.1">1PPS</text>
<text x="261.6" y="112.6">Trig</text>
<text x="34.8" y="116.5">D2/SDA</text>
<text x="34.8" y="119">D3/SCL</text>
<text x="48.7" y="116.5">IOREF</text>
<text x="83.1" y="116.5">RXD</text>
<text x="91.6" y="116.5">VCC33</text>
<text x="128.8" y="117.7">GND</text>
<text x="144.1" y="117.7">GND</text>
<text x="160.6" y="117.7">GND</text>
<text x="175.8" y="117.7">GND</text>
<text x="243.2" y="119.1" transform="rotate(-90 243.2 119.1)">GND</text>
<text x="250.8" y="119.1" transform="rotate(-90 250.8 119.1)">RFGND</text>
<text x="261.5" y="115.2">STS</text>
<text x="34.8" y="121.5">D4</text>
<text x="34.8" y="124.1">D5</text>
<text x="49.3" y="121.5">AREF</text>
<text x="104.3" y="122.8">+3.3V</text>
<text x="106" y="120.3">GND</text>
<text x="255.5" y="121.5">U3</text>
<text x="256" y="124.1">NS-HP</text>
<text x="34.8" y="126.6">D6</text>
<text x="34.8" y="129.2">D7</text>
<text x="34.8" y="131.7">D8</text>
<text x="51.8" y="129.2">A1</text>
<text x="51.8" y="131.7">A2</text>
<text x="51.8" y="126.6">A0</text>
<text x="245.7" y="127.9">GND</text>
<text x="34.8" y="134.2">D9</text>
<text x="34.8" y="136.8">D10</text>
<text x="47.6" y="137.3" transform="rotate(-90 47.6 137.3)">A1</text>
<text x="51.8" y="134.2">A3</text>
<text x="51.8" y="136.8">A4</text>
<text x="34.8" y="139.3">D11</text>
<text x="34.8" y="141.9">D12</text>
<text x="42.5" y="139.4" transform="rotate(-90 42.5 139.4)">Arduino_Leonardo</text>
<text x="51.8" y="139.3">A5</text>
<text x="235.5" y="141.9">RTK</text>
<text x="235.5" y="139.3">RDY</text>
<text x="247" y="139.9" transform="rotate(-90 247 139.9)">TX2</text>
<text x="250.8" y="140.1" transform="rotate(-90 250.8 140.1)">RX2</text>
<text x="254.6" y="140.6" transform="rotate(-90 254.6 140.6)">GND</text>
<text x="261.2" y="141.9">TMP</text>
<text x="261.4" y="139.3">RST</text>
<text x="34.8" y="144.4">D13</text>
<text x="47.6" y="144.4">SDA/D2</text>
<text x="47.8" y="146.9">SCL/D3</text>
<text x="235.5" y="149.5">SDO</text>
<text x="235.5" y="146.9">SCK</text>
<text x="235.5" y="144.4">CS</text>
<text x="249.1" y="145.7">U1</text>
<text x="261.4" y="149.5">SCL</text>
<text x="261.5" y="146.9">RX1</text>
<text x="261.7" y="144.4">TX1</text>
<text x="42.5" y="150.9" transform="rotate(-90 42.5 150.9)">GND</text>
<text x="45.1" y="150.9" transform="rotate(-90 45.1 150.9)">GND</text>
<text x="47.6" y="150.9" transform="rotate(-90 47.6 150.9)">GND</text>
<text x="235.5" y="154.6">NC</text>
<text x="235.5" y="152">SDI</text>
<text x="242.8" y="152">GNSS_RTK_Click</text>
<text x="259.2" y="154.6">VCC50</text>
<text x="261.2" y="152">SDA</text>
<text x="46.3" y="160.9">GND</text>
<text x="235.5" y="157.1">GND</text>
<text x="261" y="157.1">GND</text>
<text x="274" y="158.4">+5V</text>
<text x="225.4" y="162.2">GND</text>
<text x="268.5" y="162.2">GND</text>
<text x="56.1" y="168.5">+3.3V</text>
<text x="66.1" y="173.6">GND</text>
<text x="125.9" y="171.1">+3.3V</text>
<text x="29.8" y="177.4">+3.3V</text>
<text x="67.8" y="178.7">GND</text>
<text x="97.1" y="176.1">+3.3V</text>
<text x="100.8" y="180">VCC</text>
<text x="134.7" y="174.9">GND</text>
<text x="136.4" y="180">GND</text>
<text x="15.3" y="183.8">GND</text>
<text x="32.3" y="181.2">VCC</text>
<text x="32.3" y="183.8">GND</text>
<text x="42.1" y="185">U2</text>
<text x="67.8" y="181.2">CTS</text>
<text x="67.8" y="183.8">VCC</text>
<text x="76.4" y="183.8">J1</text>
<text x="85.1" y="182.5">GND</text>
<text x="100.8" y="182.5">GND</text>
<text x="100.8" y="185">RXD</text>
<text x="110.7" y="183.8">U4</text>
<text x="136.4" y="182.5">CTS</text>
<text x="136.4" y="185">VCC</text>
<text x="145" y="185">J2</text>
<text x="32.3" y="186.3">RXD</text>
<text x="32.3" y="188.8">TXD</text>
<text x="32.3" y="191.4">SET</text>
<text x="42.7" y="187.6">HC-12</text>
<text x="67.8" y="186.3">TXD</text>
<text x="67.8" y="188.8">RXD</text>
<text x="67.8" y="191.4">RTS</text>
<text x="76.3" y="186.3">FTDI</text>
<text x="100.8" y="187.6">TXD</text>
<text x="100.8" y="190.1">SET</text>
<text x="111.3" y="186.3">HC-12</text>
<text x="136.4" y="187.6">TXD</text>
<text x="136.4" y="190.1">RXD</text>
<text x="144.9" y="187.6">FTDI</text>
<text x="158.9" y="187.7">MK1</text>
<text x="159.1" y="190">M2.5</text>
<text x="170.4" y="187.7">MK3</text>
<text x="170.5" y="190">M2.5</text>
<text x="136.4" y="192.7">RTS</text>
<text x="158.9" y="192.8">MK2</text>
<text x="159.1" y="195.1">M2.5</text>
<text x="170.4" y="192.8">MK4</text>
<text x="170.5" y="195.1">M2.5</text>
</g>
<g font-size="1.8" fill="#0f0f0f">
<text x="129.4" y="23.8">GPIO12(PWM0)</text>
<text x="31.7" y="35.3">GPIO4(GCLK)</text>
<text x="31.7" y="32.7">GPIO3(SCL1)</text>
<text x="31.7" y="30.2">GPIO2(SDA1)</text>
<text x="88.2" y="35.3">GPIO14(TXD0)</text>
<text x="129.4" y="35.3">GPIO13(PWM1)</text>
<text x="31.7" y="40.3">GPIO17(GEN0)</text>
<text x="81.5" y="40.3">GPIO18(GEN1)(PWM0)</text>
<text x="88" y="37.8">GPIO15(RXD0)</text>
<text x="31.7" y="42.9">GPIO27(GEN2)</text>
<text x="31.7" y="45.4">GPIO22(GEN3)</text>
<text x="87.9" y="45.4">GPIO23(GEN4)</text>
<text x="87.9" y="48">GPIO24(GEN5)</text>
<text x="31.7" y="53">GPIO9(SPI0_MISO)</text>
<text x="31.7" y="50.5">GPIO10(SPI0_MOSI)</text>
<text x="87.9" y="53">GPIO25(GEN6)</text>
<text x="31.7" y="55.6">GPIO11(SPI0_SCK)</text>
<text x="84.2" y="55.6">GPIO8(SPI0_CE_N)</text>
<text x="84.2" y="58.1">GPIO7(SPI1_CE_N)</text>
<text x="31.7" y="63.2">GPIO5</text>
<text x="31.7" y="60.7">ID_SD</text>
<text x="31.7" y="65.7">GPIO6</text>
<text x="87.5" y="65.7">GPIO12(PWM0)</text>
<text x="95.1" y="60.7">ID_SC</text>
<text x="31.7" y="68.3">GPIO13(PWM1)</text>
<text x="31.7" y="70.8">GPIO19(SPI1_MISO)</text>
<text x="93.9" y="70.8">GPIO16</text>
<text x="31.7" y="73.4">GPIO26</text>
<text x="83.4" y="73.4">GPIO20(SPI1_MOSI)</text>
<text x="84.2" y="75.9">GPIO21(SPI1_SCK)</text>
</g>
<g font-size="1.8" fill="#a90000">
<text x="232.7" y="21.6">19</text>
<text x="266.2" y="20.3">1</text>
<text x="266.2" y="22.9">2</text>
<text x="62.4" y="27.9">1</text>
<text x="71.3" y="27.9">2</text>
<text x="145.6" y="25.9">1</text>
<text x="150.6" y="25.9">2</text>
<text x="232.7" y="29.2">16</text>
<text x="232.7" y="26.7">17</text>
<text x="232.7" y="24.1">18</text>
<text x="266.2" y="25.4">3</text>
<text x="266.2" y="27.9">4</text>
<text x="62.4" y="30.5">3</text>
<text x="62.4" y="33">5</text>
<text x="62.4" y="35.6">7</text>
<text x="71.3" y="30.5">4</text>
<text x="71.3" y="33">6</text>
<text x="71.3" y="35.6">8</text>
<text x="232.7" y="34.3">14</text>
<text x="232.7" y="31.7">15</text>
<text x="266.2" y="30.5">5</text>
<text x="266.2" y="33">6</text>
<text x="266.2" y="35.6">7</text>
<text x="61.9" y="40.6">11</text>
<text x="62.4" y="38.1">9</text>
<text x="70.8" y="38.1">10</text>
<text x="70.8" y="40.6">12</text>
<text x="145.6" y="37.3">1</text>
<text x="150.6" y="37.3">2</text>
<text x="232.7" y="41.9">11</text>
<text x="232.7" y="39.4">12</text>
<text x="232.7" y="36.8">13</text>
<text x="266.2" y="38.1">8</text>
<text x="266.2" y="40.6">9</text>
<text x="61.9" y="43.2">13</text>
<text x="61.9" y="45.7">15</text>
<text x="70.8" y="43.2">14</text>
<text x="70.8" y="45.7">16</text>
<text x="211.6" y="45">1</text>
<text x="216.7" y="45">2</text>
<text x="223.8" y="46.5" transform="rotate(-90 223.8 46.5)">2</text>
<text x="265.7" y="43.2">10</text>
<text x="61.9" y="48.3">17</text>
<text x="61.9" y="50.8">19</text>
<text x="61.9" y="53.3">21</text>
<text x="70.8" y="48.3">18</text>
<text x="70.8" y="50.8">20</text>
<text x="70.8" y="53.3">22</text>
<text x="223.8" y="51.5" transform="rotate(-90 223.8 51.5)">1</text>
<text x="61.9" y="55.9">23</text>
<text x="61.9" y="58.4">25</text>
<text x="70.8" y="55.9">24</text>
<text x="70.8" y="58.4">26</text>
<text x="61.9" y="61">27</text>
<text x="61.9" y="63.5">29</text>
<text x="70.8" y="61">28</text>
<text x="70.8" y="63.5">30</text>
<text x="238.3" y="63.5">1</text>
<text x="259.4" y="63.5">12</text>
<text x="61.9" y="66">31</text>
<text x="61.9" y="68.6">33</text>
<text x="61.9" y="71.1">35</text>
<text x="70.8" y="66">32</text>
<text x="70.8" y="68.6">34</text>
<text x="70.8" y="71.1">36</text>
<text x="130.3" y="67.3">1</text>
<text x="154.4" y="67.3">3</text>
<text x="167.1" y="67.3">2</text>
<text x="238.3" y="66">2</text>
<text x="238.3" y="68.6">3</text>
<text x="238.3" y="71.1">4</text>
<text x="259.4" y="68.6">10</text>
<text x="259.4" y="66">11</text>
<text x="259.9" y="71.1">9</text>
<text x="61.9" y="73.7">37</text>
<text x="61.9" y="76.2">39</text>
<text x="70.8" y="73.7">38</text>
<text x="70.8" y="76.2">40</text>
<text x="130.3" y="74.9">2</text>
<text x="130.3" y="72.4">3</text>
<text x="130.3" y="77.5">4</text>
<text x="161" y="74.4" transform="rotate(-90 161 74.4)">1</text>
<text x="238.3" y="73.7">5</text>
<text x="238.3" y="76.2">6</text>
<text x="259.9" y="76.2">7</text>
<text x="259.9" y="73.7">8</text>
<text x="121.7" y="82" transform="rotate(-90 121.7 82)">6</text>
<text x="124.2" y="82" transform="rotate(-90 124.2 82)">5</text>
<text x="242.3" y="93.5" transform="rotate(-90 242.3 93.5)">1</text>
<text x="246.1" y="93.9" transform="rotate(-90 246.1 93.9)">19</text>
<text x="249.9" y="93.9" transform="rotate(-90 249.9 93.9)">21</text>
<text x="233.2" y="101.6">4</text>
<text x="265.7" y="101.6">28</text>
<text x="266.2" y="99.1">3</text>
<text x="41.7" y="102.3" transform="rotate(-90 41.7 102.3)">8</text>
<text x="46.7" y="102.3" transform="rotate(-90 46.7 102.3)">4</text>
<text x="49.3" y="102.3" transform="rotate(-90 49.3 102.3)">5</text>
<text x="80.8" y="107.9">1</text>
<text x="98.6" y="107.9">8</text>
<text x="233.2" y="104.1">5</text>
<text x="233.2" y="106.7">6</text>
<text x="265.7" y="104.1">22</text>
<text x="265.7" y="106.7">27</text>
<text x="32" y="110.5">15</text>
<text x="32" y="113">16</text>
<text x="55.4" y="110.5">3</text>
<text x="80.8" y="110.5">2</text>
<text x="80.8" y="113">3</text>
<text x="98.6" y="113">6</text>
<text x="98.6" y="110.5">7</text>
<text x="232.7" y="111.8">23</text>
<text x="233.2" y="109.2">7</text>
<text x="265.7" y="109.2">29</text>
<text x="266.2" y="111.8">9</text>
<text x="32" y="115.6">17</text>
<text x="32" y="118.1">18</text>
<text x="55.4" y="115.6">2</text>
<text x="80.8" y="115.6">4</text>
<text x="98.6" y="115.6">5</text>
<text x="265.7" y="114.3">10</text>
<text x="32" y="120.6">19</text>
<text x="32" y="123.2">20</text>
<text x="32" y="125.7">21</text>
<text x="54.9" y="120.6">30</text>
<text x="55.4" y="125.7">9</text>
<text x="242.3" y="121.4" transform="rotate(-90 242.3 121.4)">2</text>
<text x="249.9" y="121.9" transform="rotate(-90 249.9 121.9)">11</text>
<text x="32" y="128.3">22</text>
<text x="32" y="130.8">23</text>
<text x="54.9" y="128.3">10</text>
<text x="54.9" y="130.8">11</text>
<text x="32" y="133.3">24</text>
<text x="32" y="135.9">25</text>
<text x="54.9" y="133.3">12</text>
<text x="54.9" y="135.9">13</text>
<text x="32" y="138.4">26</text>
<text x="32" y="141">27</text>
<text x="32" y="143.5">28</text>
<text x="54.9" y="138.4">14</text>
<text x="54.9" y="143.5">31</text>
<text x="233.2" y="143.5">6</text>
<text x="233.2" y="141">7</text>
<text x="233.2" y="138.4">8</text>
<text x="265.7" y="143.5">14</text>
<text x="265.7" y="141">15</text>
<text x="265.7" y="138.4">16</text>
<text x="54.9" y="146">32</text>
<text x="233.2" y="148.6">4</text>
<text x="233.2" y="146">5</text>
<text x="265.7" y="148.6">12</text>
<text x="265.7" y="146">13</text>
<text x="41.7" y="153.6" transform="rotate(-90 41.7 153.6)">29</text>
<text x="44.2" y="153.1" transform="rotate(-90 44.2 153.1)">6</text>
<text x="46.7" y="153.1" transform="rotate(-90 46.7 153.1)">7</text>
<text x="233.2" y="153.7">2</text>
<text x="233.2" y="151.1">3</text>
<text x="265.7" y="153.7">10</text>
<text x="265.7" y="151.1">11</text>
<text x="233.2" y="156.2">1</text>
<text x="266.2" y="156.2">9</text>
<text x="65.5" y="177.8">1</text>
<text x="98.6" y="179.1">1</text>
<text x="134.1" y="179.1">1</text>
<text x="30" y="180.3">1</text>
<text x="30" y="182.9">2</text>
<text x="30" y="185.4">3</text>
<text x="65.5" y="180.3">2</text>
<text x="65.5" y="182.9">3</text>
<text x="65.5" y="185.4">4</text>
<text x="98.6" y="181.6">2</text>
<text x="98.6" y="184.1">3</text>
<text x="134.1" y="181.6">2</text>
<text x="134.1" y="184.1">3</text>
<text x="30" y="188">4</text>
<text x="30" y="190.5">5</text>
<text x="65.5" y="188">5</text>
<text x="65.5" y="190.5">6</text>
<text x="98.6" y="186.7">4</text>
<text x="98.6" y="189.2">5</text>
<text x="134.1" y="186.7">4</text>
<text x="134.1" y="189.2">5</text>
<text x="134.1" y="191.8">6</text>
</g>
<g font-size="1.8" fill="#0000c2">
<text x="137.2" y="40.3">On Raspberry Pi4</text>
<text x="137.2" y="42.3">/boot/config.txt</text>
<text x="137.2" y="44.4">enable_uart=1</text>
<text x="137.2" y="46.4">dtoverlay=uart5</text>
<text x="137.2" y="48.5">GPIO12 TX</text>
<text x="137.2" y="50.5">SPIO13 RX</text>
<text x="156.2" y="183.9">Mounting Holes</text>
</g>
</svg>
